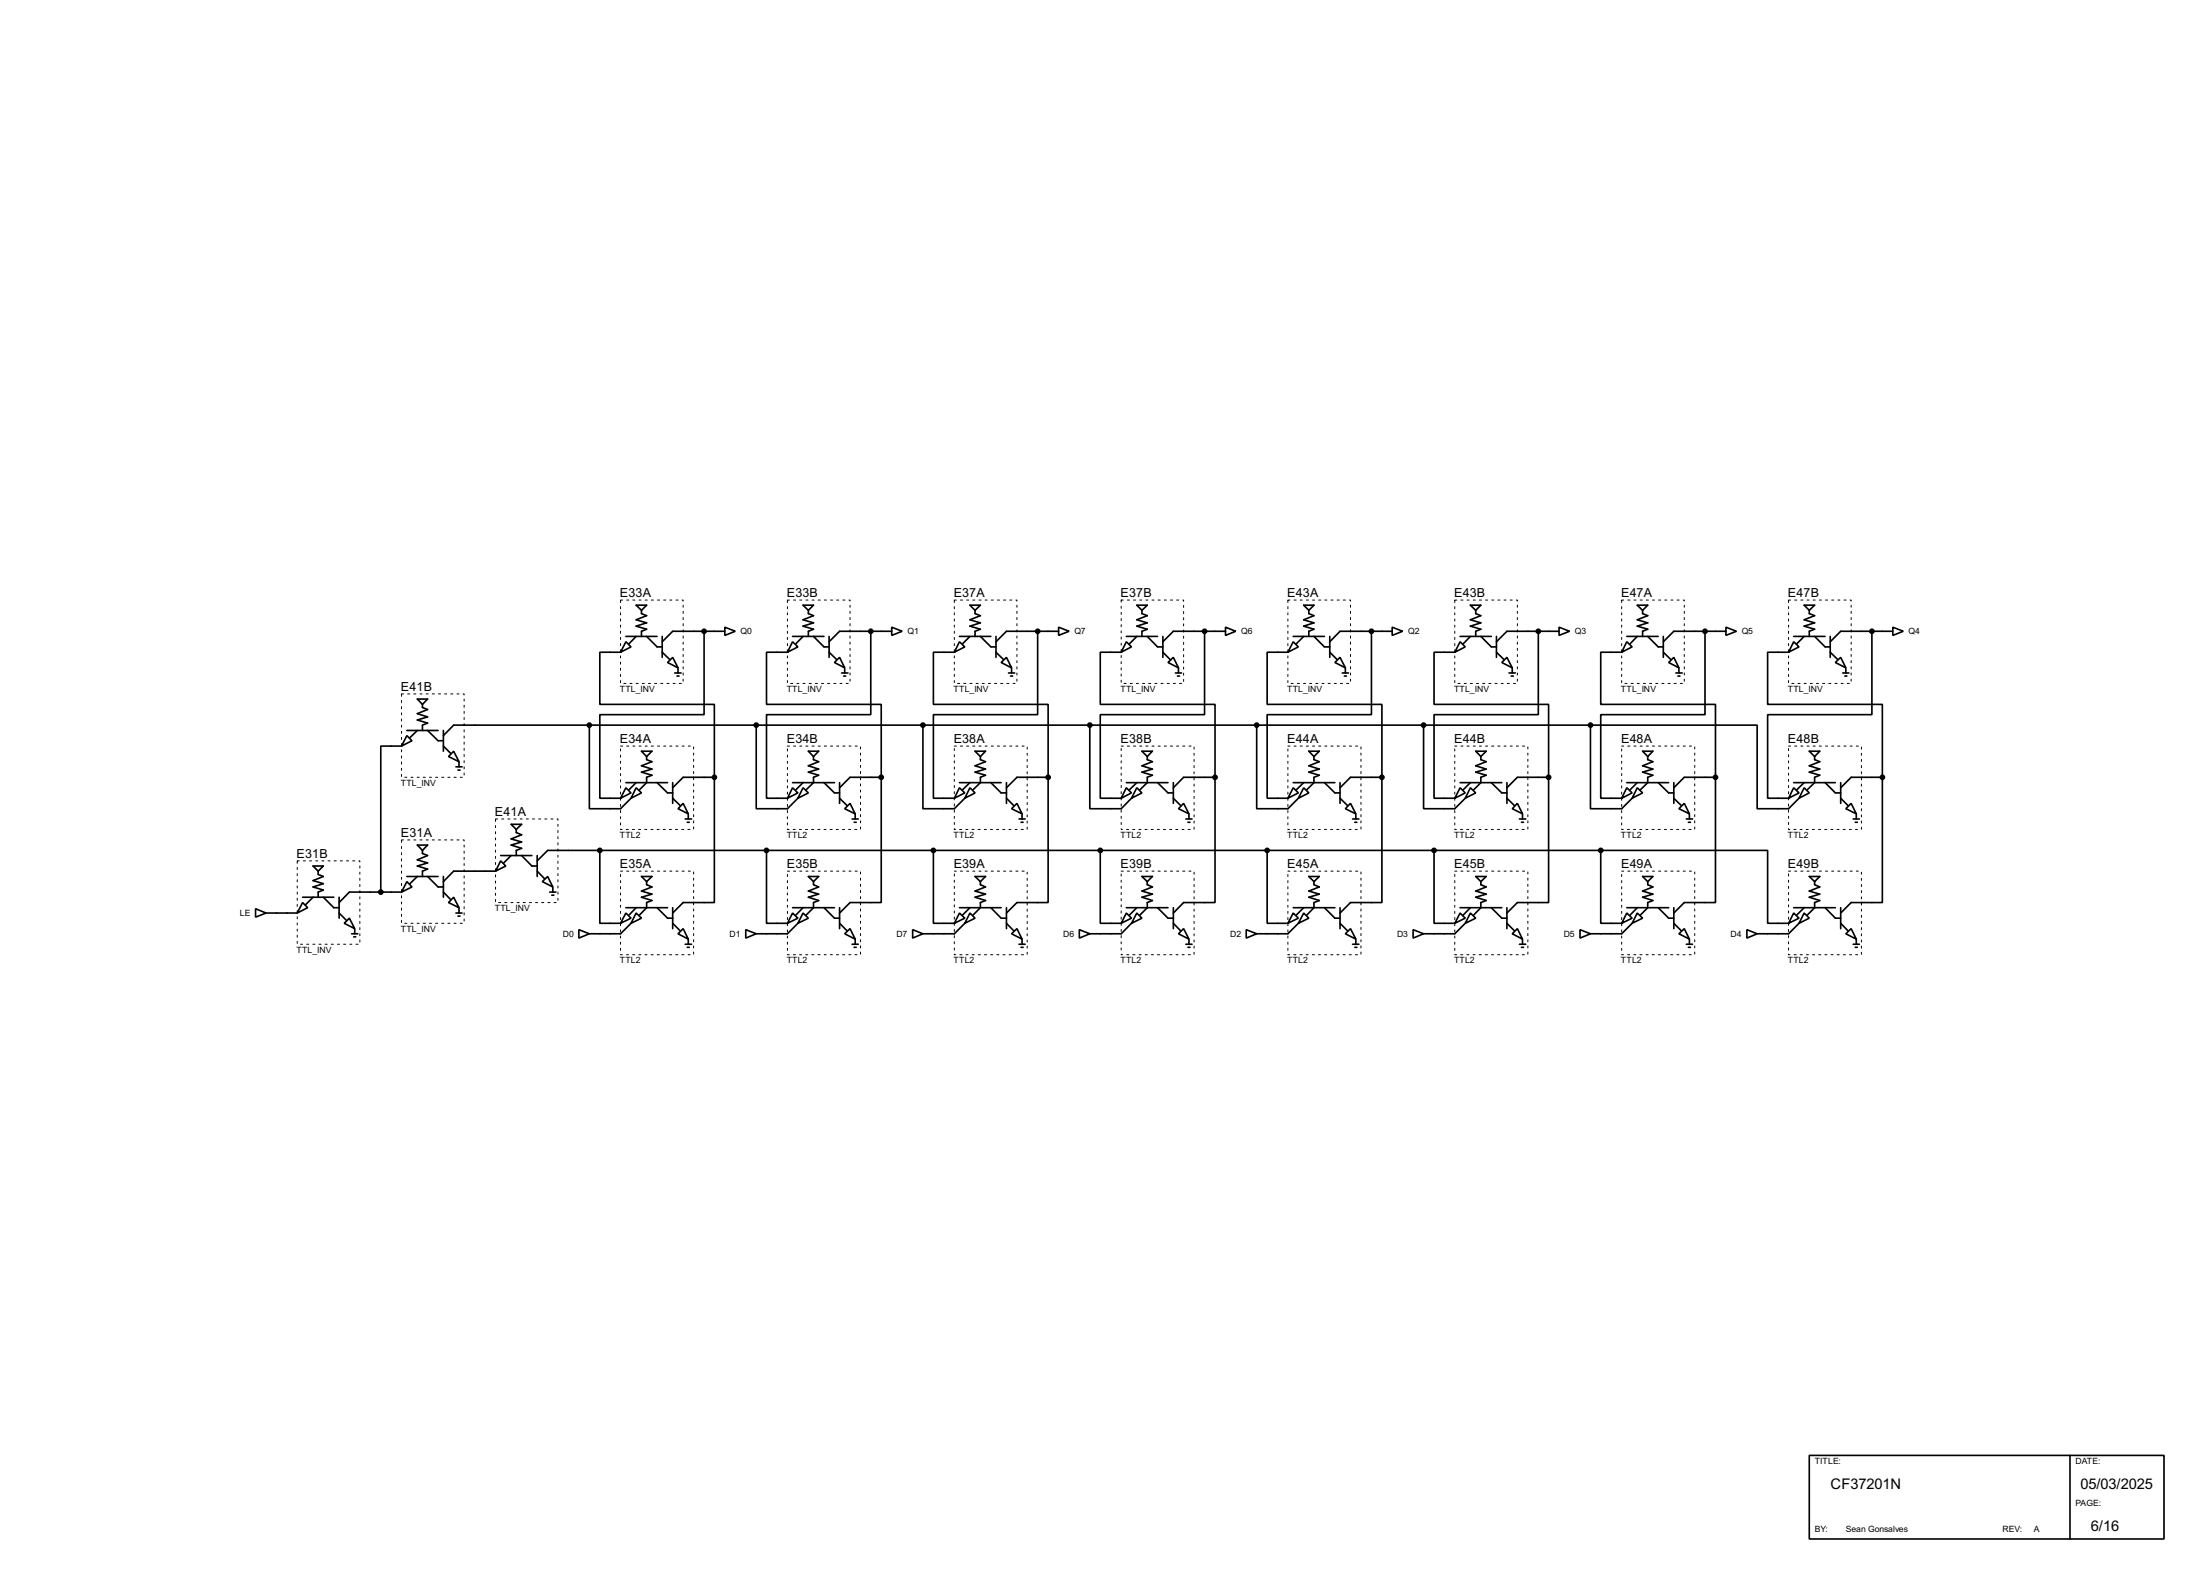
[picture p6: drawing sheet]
<svg xmlns="http://www.w3.org/2000/svg" width="536mm" height="383mm" viewBox="0 0 536 383" stroke-linecap="round" stroke-linejoin="round" font-family="sans-serif">
<g fill="none" stroke="#000" stroke-width=".4">
<path d="M151.2 158.8h-5.1v12.7h27.9v17.8M152.5 156.3l1.2 1.2-2.5 1.3zM152.5 155h7.6M155 155l-1.8 1.8M155 147.4h2.5l-1.2 1.2zM156.3 148.6v.8l1.2 .5-2.5 1 2.5 .8-2.5 .8 2.5 .7-1.2 .5v1.3M157.5 155l2.6 2.5h1.2M161.3 158.8l1.8 1.8M161.3 155v5.1M171.5 153.7v20.3h-25.4v20.4h5.1M176.6 152.7l2.5 1-2.5 1zM176.6 153.7h-12.7l-2.6 2.6"/>
<path d="M191.8 158.8h-5.1v12.7h28v17.8M193.1 156.3l1.3 1.2-2.6 1.3zM193.1 155h7.6M195.6 147.4h2.6l-1.3 1.2zM195.6 155l-1.7 1.8M196.9 148.6v.8l1.3 .5-2.6 1 2.6 .8-2.6 .8 2.6 .7-1.3 .5v1.3M198.2 155l2.5 2.5h1.3M202 158.8l1.8 1.8M202 155v5.1M212.1 153.7v20.3h-25.4v20.4h5.1M217.2 152.7l2.6 1-2.6 1zM217.2 153.7h-12.7l-2.5 2.6"/>
<path d="M232.5 158.8h-5.1v12.7h27.9v17.8M233.7 156.3l1.3 1.2-2.5 1.3zM233.7 155h7.7M236.3 147.4h2.5l-1.3 1.2zM236.3 155l-1.8 1.8M237.5 148.6v.8l1.3 .5-2.5 1 2.5 .8-2.5 .8 2.5 .7-1.3 .5v1.3M238.8 155l2.6 2.5h1.2M242.6 158.8l1.8 1.8M242.6 155v5.1M252.8 153.7v20.3h-25.4v20.4h5.1M257.9 152.7l2.5 1-2.5 1zM257.9 153.7h-12.7l-2.6 2.6"/>
<path d="M273.1 158.8h-5.1v12.7h28v17.8M274.4 156.3l1.2 1.2-2.5 1.3zM274.4 155h7.6M276.9 147.4h2.6l-1.3 1.2zM276.9 155l-1.8 1.8M278.2 148.6v.8l1.3 .5-2.6 1 2.6 .8-2.6 .8 2.6 .7-1.3 .5v1.3M279.5 155l2.5 2.5h1.3M283.3 158.8l1.7 1.8M283.3 155v5.1M293.4 153.7v20.3h-25.4v20.4h5.1M298.5 152.7l2.5 1-2.5 1zM298.5 153.7h-12.7l-2.5 2.6"/>
<path d="M313.7 158.8h-5v12.7h27.9v17.8M315 156.3l1.3 1.2-2.6 1.3zM315 155h7.6M317.6 147.4h2.5l-1.3 1.2zM317.6 155l-1.8 1.8M318.8 148.6v.8l1.3 .5-2.5 1 2.5 .8-2.5 .8 2.5 .7-1.3 .5v1.3M320.1 155l2.5 2.5h1.3M323.9 158.8l1.8 1.8M323.9 155v5.1M334.1 153.7v20.3h-25.4v20.4h5M339.1 152.7l2.6 1-2.6 1zM339.1 153.7h-12.7l-2.5 2.6"/>
<path d="M354.4 158.8h-5.1v12.7h27.9v17.8M355.7 156.3l1.2 1.2-2.5 1.3zM355.7 155h7.6M358.2 147.4h2.5l-1.2 1.2zM358.2 155l-1.8 1.8M359.5 148.6v.8l1.2 .5-2.5 1 2.5 .8-2.5 .8 2.5 .7-1.2 .5v1.3M360.7 155l2.6 2.5h1.2M364.5 158.8l1.8 1.8M364.5 155v5.1M374.7 153.7v20.3h-25.4v20.4h5.1M379.8 152.7l2.5 1-2.5 1zM379.8 153.7h-12.7l-2.6 2.6"/>
<path d="M395 158.8h-5.1v12.7h28v17.8M396.3 156.3l1.3 1.2-2.6 1.3zM396.3 155h7.6M398.8 147.4h2.6l-1.3 1.2zM398.8 155l-1.7 1.8M400.1 148.6v.8l1.3 .5-2.6 1 2.6 .8-2.6 .8 2.6 .7-1.3 .5v1.3M401.4 155l2.5 2.5h1.3M405.2 158.8l1.8 1.8M405.2 155v5.1M415.3 153.7v20.3h-25.4v20.4h5.1M420.4 152.7l2.6 1-2.6 1zM420.4 153.7h-12.7l-2.5 2.6"/>
<path d="M435.7 158.8h-5.1v12.7h27.9v17.8M436.9 156.3l1.3 1.2-2.5 1.3zM436.9 155h7.7M439.5 147.4h2.5l-1.3 1.2zM439.5 155l-1.8 1.8M440.7 148.6v.8l1.3 .5-2.5 1 2.5 .8-2.5 .8 2.5 .7-1.3 .5v1.3M442 155l2.6 2.5h1.2M445.8 158.8l1.8 1.8M445.8 155v5.1M456 153.7v20.3h-25.4v20.4h5.1M461.1 152.7l2.5 1-2.5 1zM461.1 153.7h-12.7l-2.6 2.6"/>
<path d="M99.1 179.1l1.3 1.3-2.6 1.3zM99.1 177.9h7.6M101.7 177.9l-1.8 1.7M101.7 170.2h2.5l-1.3 1.3zM102.9 171.5v.8l1.3 .5-2.5 1 2.5 .8-2.5 .7 2.5 .8-1.3 .5v1.3M104.2 177.9l2.5 2.5h1.3M108 177.9v5M143.6 176.6v20.3h7.6l2.5-2.5M162.6 161.3l1.3-1.2 1.3 2.5zM164.4 163.9h1.5M164.9 164.6h.5M165.2 162.6v1.3"/>
<path d="M184.2 176.6v20.3h7.6l2.6-2.5M203.3 161.3l1.2-1.2 1.3 2.5zM205 163.9h1.6M205.5 164.6h.5M205.8 162.6v1.3M224.8 176.6v20.3h7.7l2.5-2.5M243.9 161.3l1.3-1.2 1.2 2.5zM245.7 163.9h1.5M246.2 164.6h.5M246.4 162.6v1.3M265.5 176.6v20.3h7.6l2.5-2.5M284.5 161.3l1.3-1.2 1.3 2.5z"/>
<path d="M286.3 163.9h1.5M286.8 164.6h.5M287.1 162.6v1.3M306.1 176.6v20.3h7.6l2.6-2.5M325.2 161.3l1.2-1.2 1.3 2.5zM327 163.9h1.5M327.5 164.6h.5M327.7 162.6v1.3M346.8 176.6v20.3h7.6l2.5-2.5M365.8 161.3l1.3-1.2 1.3 2.5zM367.6 163.9h1.5M368.1 164.6h.5"/>
<path d="M368.4 162.6v1.3M387.4 176.6h40.6v20.3h7.7l2.5-2.5M387.4 176.6v20.3h7.6l2.6-2.5M387.4 176.6h-276.9l-2.5 2.5M406.5 161.3l1.2-1.2 1.3 2.5zM408.2 163.9h1.6M408.7 164.6h.5M409 162.6v1.3M447.1 161.3l1.3-1.2 1.2 2.5zM448.9 163.9h1.5M449.4 164.6h.5M449.6 162.6v1.3"/>
<path d="M97.8 181.7h-5v35.5M108 181.7l1.8 1.7M110.5 182.9l1.3 2.6-2.5-1.3zM111.1 186.7h1.5M111.6 187.5h.5M111.8 185.5v1.2M152.5 191.8l1.2 1.3-2.5 1.3zM152.5 190.6h10.1M155 191.8l1.3 1.3-2.6 1.3zM155 190.6l-1.8 1.7M156.3 182.9h2.5l-1.3 1.3zM157.5 184.2v.8l1.3 .5-2.5 1 2.5 .8-2.5 .7 2.5 .8-1.3 .5v1.3l-1.7 1.7"/>
<path d="M160.1 190.6l2.5 2.5h1.3M163.9 194.4l1.8 1.7M163.9 190.6v5M166.4 195.6l1.3 2.6-2.5-1.3zM166.9 199.4h1.6M167.7 198.2v1.2M174 189.3v30.5h-7.6l-2.5 2.5M174 189.3h-7.6l-2.5 2.5M193.1 191.8l1.3 1.3-2.6 1.3zM193.1 190.6h10.2M195.6 191.8l1.3 1.3-2.5 1.3zM195.6 190.6l-1.7 1.7"/>
<path d="M196.9 182.9h2.5l-1.2 1.3zM198.2 184.2v.8l1.2 .5-2.5 1 2.5 .8-2.5 .7 2.5 .8-1.2 .5v1.3l-1.8 1.7M200.7 190.6l2.6 2.5h1.2M204.5 194.4l1.8 1.7M204.5 190.6v5M205.8 196.9l1.3-1.3 1.2 2.6zM207.6 199.4h1.5M208.3 198.2v1.2M214.7 189.3v30.5h-7.6l-2.6 2.5M214.7 189.3h-7.6l-2.6 2.5M233.7 191.8l1.3 1.3-2.5 1.3zM233.7 190.6h10.2"/>
<path d="M236.3 191.8l1.2 1.3-2.5 1.3zM236.3 190.6l-1.8 1.7M237.5 182.9h2.6l-1.3 1.3zM238.8 184.2v.8l1.3 .5-2.6 1 2.6 .8-2.6 .7 2.6 .8-1.3 .5v1.3l-1.8 1.7M241.4 190.6l2.5 2.5h1.3M245.2 194.4l1.7 1.7M245.2 190.6v5M246.4 196.9l1.3-1.3 1.3 2.6zM248.2 199.4h1.5M249 198.2v1.2M255.3 189.3v30.5h-7.6l-2.5 2.5M255.3 189.3h-7.6l-2.5 2.5"/>
<path d="M274.4 191.8l1.2 1.3-2.5 1.3zM274.4 190.6h10.1M276.9 191.8l1.3 1.3-2.6 1.3zM276.9 190.6l-1.8 1.7M278.2 182.9h2.5l-1.2 1.3zM279.5 184.2v.8l1.2 .5-2.5 1 2.5 .8-2.5 .7 2.5 .8-1.2 .5v1.3l-1.8 1.7M282 190.6l2.5 2.5h1.3M285.8 194.4l1.8 1.7M285.8 190.6v5M288.3 195.6l1.3 2.6-2.5-1.3zM288.9 199.4h1.5M289.6 198.2v1.2"/>
<path d="M296 189.3v30.5h-7.7l-2.5 2.5M296 189.3h-7.7l-2.5 2.5M315 191.8l1.3 1.3-2.6 1.3zM315 190.6h10.2M317.6 191.8l1.2 1.3-2.5 1.3zM317.6 190.6l-1.8 1.7M318.8 182.9h2.6l-1.3 1.3zM320.1 184.2v.8l1.3 .5-2.6 1 2.6 .8-2.6 .7 2.6 .8-1.3 .5v1.3l-1.8 1.7M322.6 190.6l2.6 2.5h1.2M326.4 194.4l1.8 1.7M326.4 190.6v5M329 195.6l1.3 2.6-2.6-1.3z"/>
<path d="M329.5 199.4h1.5M330.3 198.2v1.2M336.6 189.3v30.5h-7.6l-2.6 2.5M336.6 189.3h-7.6l-2.6 2.5M355.7 191.8l1.2 1.3-2.5 1.3zM355.7 190.6h10.1M358.2 191.8l1.3 1.3-2.6 1.3zM358.2 190.6l-1.8 1.7M359.5 182.9h2.5l-1.3 1.3zM360.7 184.2v.8l1.3 .5-2.5 1 2.5 .8-2.5 .7 2.5 .8-1.3 .5v1.3l-1.7 1.7M363.3 190.6l2.5 2.5h1.3M367.1 194.4l1.8 1.7"/>
<path d="M367.1 190.6v5M369.6 195.6l1.3 2.6-2.5-1.3zM370.1 199.4h1.6M370.9 198.2v1.2M377.2 189.3v30.5h-7.6l-2.5 2.5M377.2 189.3h-7.6l-2.5 2.5M396.3 191.8l1.3 1.3-2.6 1.3zM396.3 190.6h10.2M398.8 191.8l1.3 1.3-2.5 1.3zM398.8 190.6l-1.7 1.7M400.1 182.9h2.5l-1.2 1.3zM401.4 184.2v.8l1.2 .5-2.5 1 2.5 .8-2.5 .7 2.5 .8-1.2 .5v1.3l-1.8 1.7"/>
<path d="M403.9 190.6l2.6 2.5h1.2M407.7 194.4l1.8 1.7M407.7 190.6v5M409 196.9l1.3-1.3 1.2 2.6zM410.8 199.4h1.5M411.5 198.2v1.2M417.9 189.3v30.5h-7.6l-2.6 2.5M417.9 189.3h-7.6l-2.6 2.5M436.9 191.8l1.3 1.3-2.5 1.3zM436.9 190.6h10.2M439.5 191.8l1.2 1.3-2.5 1.3zM439.5 190.6l-1.8 1.7"/>
<path d="M440.7 182.9h2.6l-1.3 1.3zM442 184.2v.8l1.3 .5-2.6 1 2.6 .8-2.6 .7 2.6 .8-1.3 .5v1.3l-1.8 1.7M444.6 190.6l2.5 2.5h1.3M448.4 194.4l1.7 1.7M448.4 190.6v5M449.6 196.9l1.3-1.3 1.3 2.6zM451.4 199.4h1.5M452.2 198.2v1.2M458.5 189.3v30.5h-7.6l-2.5 2.5M458.5 189.3h-7.6l-2.5 2.5M73.7 219.8l1.3 1.2-2.6 1.3zM73.7 218.5h7.6"/>
<path d="M76.3 218.5l-1.8 1.8M76.3 210.9h2.5l-1.3 1.2zM77.5 212.1v.8l1.3 .5-2.5 1 2.5 .8-2.5 .8 2.5 .7-1.3 .5v1.3M78.8 218.5l2.5 2.5h1.3M82.6 218.5v5.1M97.8 217.2h-12.7l-2.5 2.6M99.1 214.7l1.3 1.3-2.6 1.2zM99.1 213.4h7.6M101.7 213.4l-1.8 1.8M101.7 205.8h2.5l-1.3 1.3zM102.9 207.1v.7l1.3 .5-2.5 1.1 2.5 .7-2.5 .8 2.5 .7-1.3 .5v1.3M104.2 213.4l2.5 2.6h1.3"/>
<path d="M108 217.2l1.8 1.8M108 213.4v5.1M110.5 218.5l1.3 2.5-2.5-1.2zM120.7 212.1h-10.2l-2.5 2.6M122 209.6l1.2 1.3-2.5 1.2zM122 208.3h7.6M124.5 208.3l-1.8 1.8M124.5 200.7h2.6l-1.3 1.3zM125.8 202v.7l1.3 .6-2.6 1 2.6 .7-2.6 .8 2.6 .8-1.3 .5v1.2M127.1 208.3l2.5 2.6h1.3M130.9 212.1l1.7 1.8M130.9 208.3v5.1"/>
<path d="M132.1 214.7l1.3-1.3 1.3 2.6zM133.9 217.2h1.5M134.4 218h.5M134.7 216v1.2M146.1 207.1v17.7h5.1M156.3 213.4h2.5l-1.3 1.3zM157.5 214.7v.7l1.3 .6-2.5 1 2.5 .7-2.5 .8 2.5 .8-1.3 .5v1.2l-1.7 1.8M167.4 200.2h.5M186.7 207.1v17.7h5.1M196.9 213.4h2.5l-1.2 1.3zM198.2 214.7v.7l1.2 .6-2.5 1 2.5 .7-2.5 .8 2.5 .8-1.2 .5v1.2l-1.8 1.8M208.1 200.2h.5"/>
<path d="M227.4 207.1v17.7h5.1M237.5 213.4h2.6l-1.3 1.3zM238.8 214.7v.7l1.3 .6-2.6 1 2.6 .7-2.6 .8 2.6 .8-1.3 .5v1.2l-1.8 1.8M248.7 200.2h.5M268 207.1v17.7h5.1M278.2 213.4h2.5l-1.2 1.3zM279.5 214.7v.7l1.2 .6-2.5 1 2.5 .7-2.5 .8 2.5 .8-1.2 .5v1.2l-1.8 1.8M289.4 200.2h.5M308.7 207.1v17.7h5M318.8 213.4h2.6l-1.3 1.3zM320.1 214.7v.7l1.3 .6-2.6 1 2.6 .7-2.6 .8 2.6 .8-1.3 .5v1.2l-1.8 1.8M330 200.2h.5"/>
<path d="M349.3 207.1v17.7h5.1M359.5 213.4h2.5l-1.3 1.3zM360.7 214.7v.7l1.3 .6-2.5 1 2.5 .7-2.5 .8 2.5 .8-1.3 .5v1.2l-1.7 1.8M370.6 200.2h.5M389.9 207.1h40.7v17.7h5.1M389.9 207.1v17.7h5.1M389.9 207.1h-256.5l-2.5 2.5M400.1 213.4h2.5l-1.2 1.3zM401.4 214.7v.7l1.2 .6-2.5 1 2.5 .7-2.5 .8 2.5 .8-1.2 .5v1.2l-1.8 1.8M411.3 200.2h.5M440.7 213.4h2.6l-1.3 1.3zM442 214.7v.7l1.3 .6-2.6 1 2.6 .7-2.6 .8 2.6 .8-1.3 .5v1.2l-1.8 1.8"/>
<path d="M451.9 200.2h.5M62.3 221.3l2.5 1-2.5 1zM64.8 222.3h7.6M82.6 222.3l1.8 1.8M83.9 224.8l1.2-1.2 1.3 2.5zM85.7 227.4h1.5M86.2 228.1h.5M86.4 226.1v1.3M111.1 222.3h1.5M111.6 223.1h.5M111.8 221v1.3M141 226.4l2.6 1-2.6 1z"/>
<path d="M152.5 222.3l1.2 1.3-2.5 1.2zM152.5 221h10.1M153.7 224.8l-2.5 2.6h-7.6M155 222.3l1.3 1.3-2.6 1.2zM155 221l-1.8 1.8M160.1 221l2.5 2.6h1.3M163.9 221v5.1M163.9 224.8l1.8 1.8M166.4 226.1l1.3 2.6-2.5-1.3zM166.9 229.9h1.6M167.4 230.7h.5M167.7 228.7v1.2"/>
<path d="M181.7 226.4l2.5 1-2.5 1zM193.1 222.3l1.3 1.3-2.6 1.2zM193.1 221h10.2M194.4 224.8l-2.6 2.6h-7.6M195.6 222.3l1.3 1.3-2.5 1.2zM195.6 221l-1.7 1.8M200.7 221l2.6 2.6h1.2M204.5 221v5.1M204.5 224.8l1.8 1.8M205.8 227.4l1.3-1.3 1.2 2.6zM207.6 229.9h1.5M208.1 230.7h.5"/>
<path d="M208.3 228.7v1.2M222.3 226.4l2.5 1-2.5 1zM233.7 222.3l1.3 1.3-2.5 1.2zM233.7 221h10.2M235 224.8l-2.5 2.6h-7.7M236.3 222.3l1.2 1.3-2.5 1.2zM236.3 221l-1.8 1.8M241.4 221l2.5 2.6h1.3M245.2 221v5.1M245.2 224.8l1.7 1.8M246.4 227.4l1.3-1.3 1.3 2.6zM248.2 229.9h1.5"/>
<path d="M248.7 230.7h.5M249 228.7v1.2M262.9 226.4l2.6 1-2.6 1zM274.4 222.3l1.2 1.3-2.5 1.2zM274.4 221h10.1M275.6 224.8l-2.5 2.6h-7.6M276.9 222.3l1.3 1.3-2.6 1.2zM276.9 221l-1.8 1.8M282 221l2.5 2.6h1.3M285.8 221v5.1M285.8 224.8l1.8 1.8M287.1 227.4l1.2-1.3 1.3 2.6z"/>
<path d="M288.9 229.9h1.5M289.4 230.7h.5M289.6 228.7v1.2M303.6 226.4l2.5 1-2.5 1zM315 222.3l1.3 1.3-2.6 1.2zM315 221h10.2M316.3 224.8l-2.6 2.6h-7.6M317.6 222.3l1.2 1.3-2.5 1.2zM317.6 221l-1.8 1.8M322.6 221l2.6 2.6h1.2M326.4 221v5.1M326.4 224.8l1.8 1.8"/>
<path d="M329 226.1l1.3 2.6-2.6-1.3zM329.5 229.9h1.5M330 230.7h.5M330.3 228.7v1.2M344.2 226.4l2.6 1-2.6 1zM355.7 222.3l1.2 1.3-2.5 1.2zM355.7 221h10.1M356.9 224.8l-2.5 2.6h-7.6M358.2 222.3l1.3 1.3-2.6 1.2zM358.2 221l-1.8 1.8M363.3 221l2.5 2.6h1.3M367.1 221v5.1"/>
<path d="M367.1 224.8l1.8 1.8M368.4 227.4l1.2-1.3 1.3 2.6zM370.1 229.9h1.6M370.6 230.7h.5M370.9 228.7v1.2M384.9 226.4l2.5 1-2.5 1zM396.3 222.3l1.3 1.3-2.6 1.2zM396.3 221h10.2M397.6 224.8l-2.6 2.6h-7.6M398.8 222.3l1.3 1.3-2.5 1.2zM398.8 221l-1.7 1.8M403.9 221l2.6 2.6h1.2"/>
<path d="M407.7 221v5.1M407.7 224.8l1.8 1.8M409 227.4l1.3-1.3 1.2 2.6zM410.8 229.9h1.5M411.3 230.7h.5M411.5 228.7v1.2M425.5 226.4l2.5 1-2.5 1zM436.9 222.3l1.3 1.3-2.5 1.2zM436.9 221h10.2M438.2 224.8l-2.5 2.6h-7.7M439.5 222.3l1.2 1.3-2.5 1.2zM439.5 221l-1.8 1.8"/>
<path d="M444.6 221l2.5 2.6h1.3M448.4 221v5.1M448.4 224.8l1.7 1.8M449.6 227.4l1.3-1.3 1.3 2.6zM451.4 229.9h1.5M451.9 230.7h.5M452.2 228.7v1.2M440.7 354.4h86.4v20.3h-86.4zM504.2 354.4v20.3"/>
</g>
<g fill="none" stroke="#fff" stroke-width=".24">
<path d="M151.2 146.1h15.2v20.3h-15.2zM191.8 146.1h15.3v20.3h-15.3zM232.5 146.1h15.2v20.3h-15.2zM273.1 146.1h15.2v20.3h-15.2zM313.7 146.1h15.3v20.3h-15.3zM354.4 146.1h15.2v20.3h-15.2zM395 146.1h15.3v20.3h-15.3zM435.7 146.1h15.2v20.3h-15.2zM97.8 169h15.3v20.3h-15.3zM120.7 199.4h15.2v20.4h-15.2zM151.2 181.7h17.8v20.3h-17.8zM191.8 181.7h17.8v20.3h-17.8z"/>
<path d="M232.5 181.7h17.7v20.3h-17.7zM273.1 181.7h17.8v20.3h-17.8zM313.7 181.7h17.8v20.3h-17.8zM354.4 181.7h17.8v20.3h-17.8zM395 181.7h17.8v20.3h-17.8zM435.7 181.7h17.7v20.3h-17.7zM72.4 209.6h15.3v20.3h-15.3zM97.8 204.5h15.3v20.3h-15.3zM151.2 212.1h17.8v20.4h-17.8zM191.8 212.1h17.8v20.4h-17.8zM232.5 212.1h17.7v20.4h-17.7zM273.1 212.1h17.8v20.4h-17.8z"/>
<path d="M313.7 212.1h17.8v20.4h-17.8zM354.4 212.1h17.8v20.4h-17.8zM395 212.1h17.8v20.4h-17.8zM435.7 212.1h17.7v20.4h-17.7z"/>
</g>
<g fill="none" stroke="#000" stroke-width=".24" stroke-dasharray=".5 1">
<path d="M151.2 146.1h15.2v20.3h-15.2zM191.8 146.1h15.3v20.3h-15.3zM232.5 146.1h15.2v20.3h-15.2zM273.1 146.1h15.2v20.3h-15.2zM313.7 146.1h15.3v20.3h-15.3zM354.4 146.1h15.2v20.3h-15.2zM395 146.1h15.3v20.3h-15.3zM435.7 146.1h15.2v20.3h-15.2zM97.8 169h15.3v20.3h-15.3zM120.7 199.4h15.2v20.4h-15.2zM151.2 181.7h17.8v20.3h-17.8zM191.8 181.7h17.8v20.3h-17.8z"/>
<path d="M232.5 181.7h17.7v20.3h-17.7zM273.1 181.7h17.8v20.3h-17.8zM313.7 181.7h17.8v20.3h-17.8zM354.4 181.7h17.8v20.3h-17.8zM395 181.7h17.8v20.3h-17.8zM435.7 181.7h17.7v20.3h-17.7zM72.4 209.6h15.3v20.3h-15.3zM97.8 204.5h15.3v20.3h-15.3zM151.2 212.1h17.8v20.4h-17.8zM191.8 212.1h17.8v20.4h-17.8zM232.5 212.1h17.7v20.4h-17.7zM273.1 212.1h17.8v20.4h-17.8z"/>
<path d="M313.7 212.1h17.8v20.4h-17.8zM354.4 212.1h17.8v20.4h-17.8zM395 212.1h17.8v20.4h-17.8zM435.7 212.1h17.7v20.4h-17.7z"/>
</g>
<g fill="#000" stroke="#000" stroke-width=".4">
<circle cx="171.5" cy="153.7" r=".5"/>
<circle cx="212.1" cy="153.7" r=".5"/>
<circle cx="252.7" cy="153.7" r=".5"/>
<circle cx="293.4" cy="153.7" r=".5"/>
<circle cx="334" cy="153.7" r=".5"/>
<circle cx="374.7" cy="153.7" r=".5"/>
<circle cx="415.3" cy="153.7" r=".5"/>
<circle cx="455.9" cy="153.7" r=".5"/>
<circle cx="143.5" cy="176.6" r=".5"/>
<circle cx="184.2" cy="176.6" r=".5"/>
<circle cx="224.8" cy="176.6" r=".5"/>
<circle cx="265.4" cy="176.6" r=".5"/>
<circle cx="306.1" cy="176.6" r=".5"/>
<circle cx="346.7" cy="176.6" r=".5"/>
<circle cx="387.4" cy="176.6" r=".5"/>
<circle cx="174" cy="189.3" r=".5"/>
<circle cx="214.6" cy="189.3" r=".5"/>
<circle cx="255.3" cy="189.3" r=".5"/>
<circle cx="295.9" cy="189.3" r=".5"/>
<circle cx="336.6" cy="189.3" r=".5"/>
<circle cx="377.2" cy="189.3" r=".5"/>
<circle cx="417.8" cy="189.3" r=".5"/>
<circle cx="458.5" cy="189.3" r=".5"/>
<circle cx="92.7" cy="217.2" r=".5"/>
<circle cx="146.1" cy="207.1" r=".5"/>
<circle cx="186.7" cy="207.1" r=".5"/>
<circle cx="227.3" cy="207.1" r=".5"/>
<circle cx="268" cy="207.1" r=".5"/>
<circle cx="308.6" cy="207.1" r=".5"/>
<circle cx="349.3" cy="207.1" r=".5"/>
<circle cx="389.9" cy="207.1" r=".5"/>
</g>
<g font-size="4">
<text x="445.9" y="362.5">CF37201N</text>
<text x="506.8" y="362.5">05/03/2025</text>
<text x="509.3" y="372.7">6/16</text>
</g>
<g font-size="3.4">
<text x="151" y="145.3">E33A</text>
<text x="191.7" y="145.3">E33B</text>
<text x="232.3" y="145.3">E37A</text>
<text x="273" y="145.3">E37B</text>
<text x="313.6" y="145.3">E43A</text>
<text x="354.2" y="145.3">E43B</text>
<text x="394.9" y="145.3">E47A</text>
<text x="435.5" y="145.3">E47B</text>
<text x="97.7" y="168.2">E41B</text>
<text x="151" y="180.9">E34A</text>
<text x="191.7" y="180.9">E34B</text>
<text x="232.3" y="180.9">E38A</text>
<text x="273" y="180.9">E38B</text>
<text x="313.6" y="180.9">E44A</text>
<text x="354.2" y="180.9">E44B</text>
<text x="394.9" y="180.9">E48A</text>
<text x="435.5" y="180.9">E48B</text>
<text x="97.7" y="203.7">E31A</text>
<text x="120.6" y="198.6">E41A</text>
<text x="72.3" y="208.8">E31B</text>
<text x="151" y="211.3">E35A</text>
<text x="191.7" y="211.3">E35B</text>
<text x="232.3" y="211.3">E39A</text>
<text x="273" y="211.3">E39B</text>
<text x="313.6" y="211.3">E45A</text>
<text x="354.2" y="211.3">E45B</text>
<text x="394.9" y="211.3">E49A</text>
<text x="435.5" y="211.3">E49B</text>
</g>
<g font-size="2.4">
<text x="180.4" y="154.4">Q0</text>
<text x="221" y="154.4">Q1</text>
<text x="261.7" y="154.4">Q7</text>
<text x="302.3" y="154.4">Q6</text>
<text x="343" y="154.4">Q2</text>
<text x="383.6" y="154.4">Q3</text>
<text x="424.2" y="154.4">Q5</text>
<text x="464.9" y="154.4">Q4</text>
<text x="151" y="168.5">TTL_INV</text>
<text x="191.6" y="168.5">TTL_INV</text>
<text x="232.3" y="168.5">TTL_INV</text>
<text x="272.9" y="168.5">TTL_INV</text>
<text x="313.5" y="168.5">TTL_INV</text>
<text x="354.2" y="168.5">TTL_INV</text>
<text x="394.8" y="168.5">TTL_INV</text>
<text x="435.5" y="168.5">TTL_INV</text>
<text x="97.6" y="191.4">TTL_INV</text>
<text x="151" y="204.1">TTL2</text>
<text x="191.6" y="204.1">TTL2</text>
<text x="232.3" y="204.1">TTL2</text>
<text x="272.9" y="204.1">TTL2</text>
<text x="313.5" y="204.1">TTL2</text>
<text x="354.2" y="204.1">TTL2</text>
<text x="394.8" y="204.1">TTL2</text>
<text x="435.5" y="204.1">TTL2</text>
<text x="120.5" y="221.9">TTL_INV</text>
<text x="58.4" y="223">LE</text>
<text x="97.6" y="226.9">TTL_INV</text>
<text x="72.2" y="232">TTL_INV</text>
<text x="137.1" y="228.1">D0</text>
<text x="177.7" y="228.1">D1</text>
<text x="218.3" y="228.1">D7</text>
<text x="259" y="228.1">D6</text>
<text x="299.6" y="228.1">D2</text>
<text x="340.3" y="228.1">D3</text>
<text x="380.9" y="228.1">D5</text>
<text x="421.5" y="228.1">D4</text>
<text x="151" y="234.6">TTL2</text>
<text x="191.6" y="234.6">TTL2</text>
<text x="232.3" y="234.6">TTL2</text>
<text x="272.9" y="234.6">TTL2</text>
<text x="313.5" y="234.6">TTL2</text>
<text x="354.2" y="234.6">TTL2</text>
<text x="394.8" y="234.6">TTL2</text>
<text x="435.5" y="234.6">TTL2</text>
<text x="442" y="356.5">TITLE:</text>
<text x="505.5" y="356.5">DATE:</text>
<text x="505.5" y="366.7">PAGE:</text>
<text x="442" y="373">BY:</text>
<text x="449.6" y="373">Sean Gonsalves</text>
<text x="487.7" y="373">REV:</text>
<text x="495.4" y="373">A</text>
</g>
</svg>
